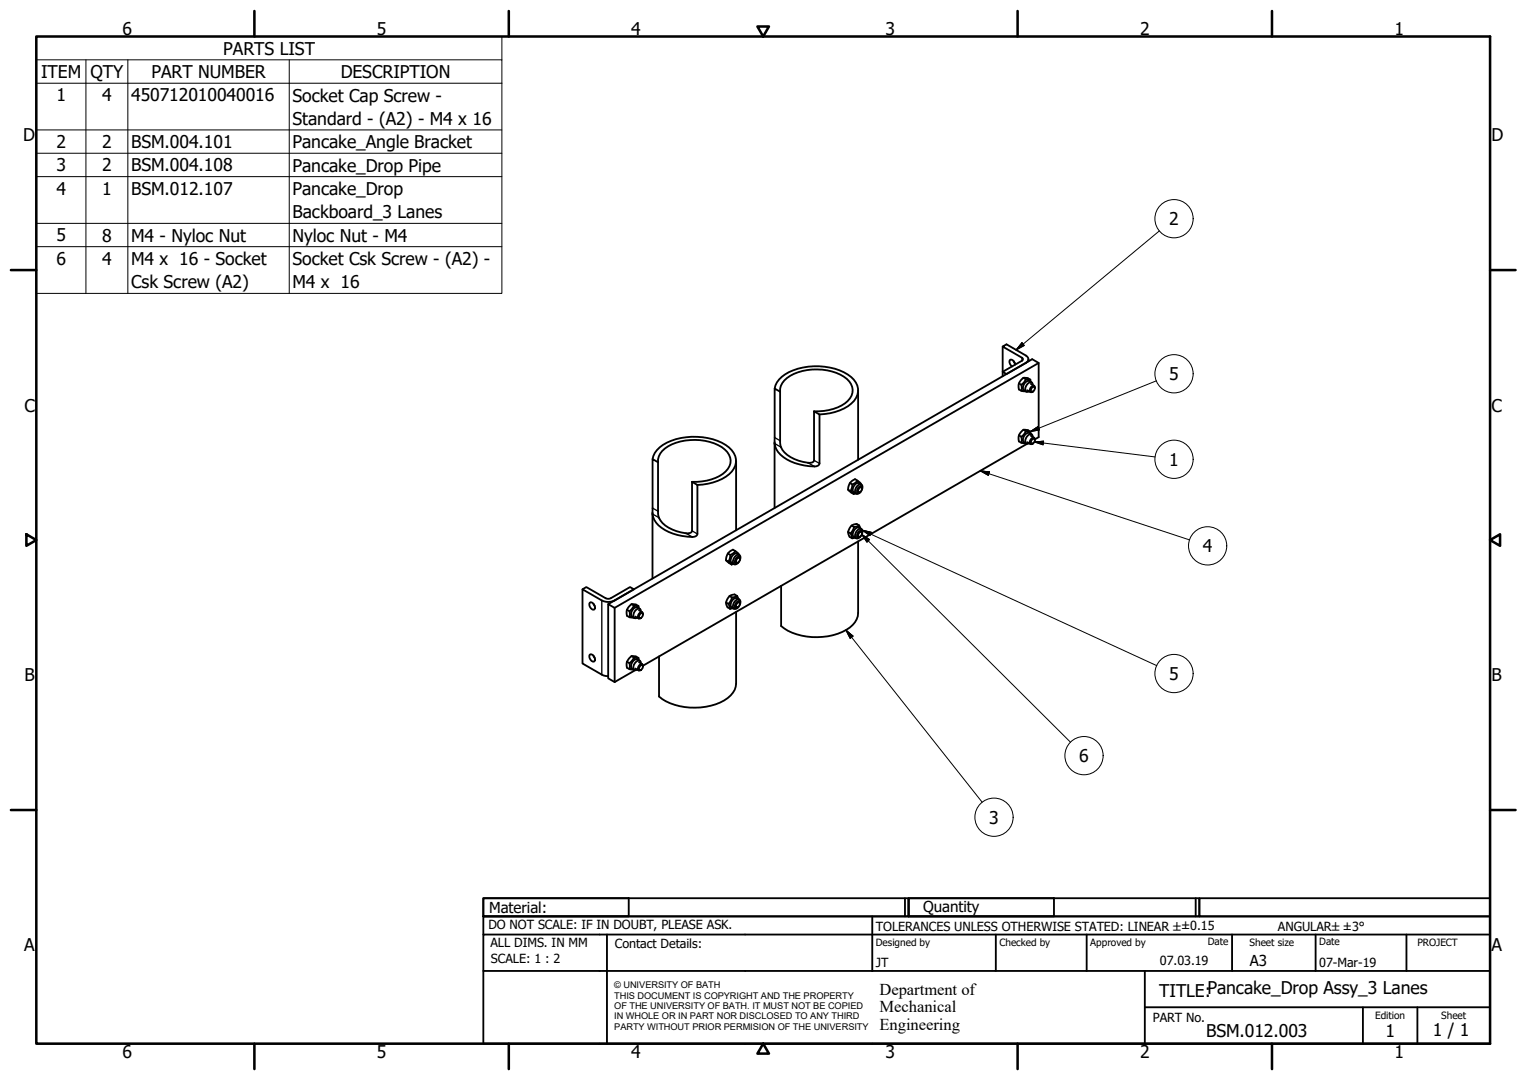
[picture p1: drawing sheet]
<svg xmlns="http://www.w3.org/2000/svg" width="420mm" height="297mm" viewBox="0 0 420 297" stroke-linecap="round" stroke-linejoin="round" font-family="sans-serif">
<!-- layer: Visible (ISO) -->
<g fill="none" stroke="#000" stroke-width=".51">
<path d="M275.9 95.3v7l1 .6 5.4-3.1a1.09 1.09 0 0 0 .7-1 1.09 1.09 0 0 0-.7-1l-5.4-3.1-1 .6 5.3 3.1 .3 .4-.3 .4-5.3 3.1v1.2M278.9 99.3l.4 .6M283 98.8v.6M285.8 99.8l-116.7 67.4M213.1 106.9a8 8 0 0 1 6.5-5.5 17.3 17.3 0 0 1 14.6 2.3 4.5 4.5 0 0 1 0 7.3 14.1 14.1 0 0 1-8.7 3M214.7 107.7a5.1 5.1 0 0 1 3.7-4.9 15 15 0 0 1 14.6 1.4 4 4 0 0 1-.5 6.7 13.9 13.9 0 0 1-8.5 2.2M214.7 107.7v13.5a4.5 4.5 0 0 0 2.9 4.5 9.6 9.6 0 0 0 6 1.4l.4-.5v-13.5M214.7 107.7l-1.6-.8v13.7a5.4 5.4 0 0 0 3.4 5.8 14.2 14.2 0 0 0 8.5 1.7l.5-.6v-13.5l-1.5-.9M236.1 107.4v19.1M279.3 100.3l-.1-.4a1.07 1.07 0 0 0-1.3-.9 1.41 1.41 0 0 0 .5 1.8M280.4 105.5l.6 .3M280.4 119.7l.6 .4"/>
<path d="M281.6 103.9l.7 .4M281.6 118.2l.7 .4M282.6 107.3l.9 .6M283.5 104.4a1.84 1.84 0 0 0-1.9-.4 1.84 1.84 0 0 0-1.2 1.5v1.6l.6 .4M283.5 118.7a1.84 1.84 0 0 0-1.9-.5 1.84 1.84 0 0 0-1.2 1.5v1.7l.6 .4M283.6 105l-.1-.6-1.2-.1-1.3 1.5v1.7l1.2 .1M283.6 119.3l-.1-.6-1.2-.1-1.3 1.5v1.7l1.2 .1M283.6 119.9l.9 .5M283.6 105.6l.9 .5M283.9 105.2l-.7-.4a1.69 1.69 0 0 0-1.4 2.6l.6 .3M283.9 119.5l-.7-.4a1.69 1.69 0 0 0-1.4 2.6l.6 .3M284.1 106.5l.5-.1a.86 .86 0 0 1 0 .9 .86 .86 0 0 1-.9 .4 .99 .99 0 0 1 .4-1.2z"/>
<path d="M284.2 105.9l-.3-.7a1.62 1.62 0 0 0-1.5 .8 1.62 1.62 0 0 0 .1 1.8l.7-.2M284.8 106.8l-.3-.7a1.19 1.19 0 0 0-1 1.7l.7-.1M179.6 126.3a7 7 0 0 1 5.1-5.1 17.3 17.3 0 0 1 15.9 1.9 4.5 4.5 0 0 1 0 7.3 14.2 14.2 0 0 1-8.7 3M181.1 127.1a5.1 5.1 0 0 1 3.7-4.9 15 15 0 0 1 14.6 1.4 3.9 3.9 0 0 1-.5 6.7 13.8 13.8 0 0 1-8.5 2.2M181.1 127.1v13.5a4.5 4.5 0 0 0 2.9 4.5 9.6 9.6 0 0 0 6 1.4l.4-.5v-13.5M181.1 127.1l-1.5-.8v13.6a5.4 5.4 0 0 0 3.3 5.8 14.2 14.2 0 0 0 8.5 1.8l.5-.6v-13.5l-1.5-.9M202.5 126.8v19M213.1 121.6v18.1M233.3 134.7l.7 .4M233.8 132.8l.7 .5M235.3 135.7l-.4 .2M235.8 135.4l.2 .1"/>
<path d="M235.9 132.2l-.6-.4a2.59 2.59 0 0 0-1.8 3l1.4 1.1M236.6 134.1l.2-.1a.74 .74 0 0 1 .2 .9 .74 .74 0 0 1-.8 .4v-.6zM236.8 133.7l.2 .1M236.8 133.1l-.9-.9-1.4 1.1-.5 1.8 .9 .8M237 133.3l-.6-.4a1.71 1.71 0 0 0-1.5 2.5l.6 .4M237.1 134.7a1 1 0 0 0-.4-1.5 1.8 1.8 0 0 0-1.1 2.6 1.16 1.16 0 0 0 1.3-.6M237.2 134.4l-.2-.6a1.17 1.17 0 0 0-1 1.7l.6-.1M282.6 122.1l-105.7 61M282.6 121.6l.9 .5M284.1 120.8l.5-.1a.86 .86 0 0 1 0 .9 .86 .86 0 0 1-.9 .4 .99 .99 0 0 1 .4-1.2zM284.2 120.2l-.3-.7a1.62 1.62 0 0 0-1.5 .8 1.62 1.62 0 0 0 .1 1.8l.7-.2M284.8 120.8l1-.6v-20.4l-1.8-1-116.7 67.4 1.8 1v20.4"/>
<path d="M284.8 121l-.3-.6a1.19 1.19 0 0 0-1 1.7l.7-.1M179.5 141v18.1M199.7 154.1l.7 .4M200.3 152.2l.7 .4M201.7 155.1l-.4 .2M202.2 154.8l.2 .1M202.4 151.6l-.7-.4a2.59 2.59 0 0 0-1.8 3l1.4 1.1M202.7 153.8l.6-.4a.74 .74 0 0 1 .2 .9 .74 .74 0 0 1-.9 .4zM203.2 153l.2 .2M203.2 152.5l-.8-.9-.6 .6a1.11 1.11 0 0 0-1 1.4l-.4 .9 .9 .8M203.4 152.6l-.6-.3a1.69 1.69 0 0 0-1.5 2.5l.7 .4M203.5 154.1a.95 .95 0 0 0-.4-1.5 1.79 1.79 0 0 0-1.1 2.6 1.19 1.19 0 0 0 1.3-.7"/>
<path d="M203.6 153.8l-.2-.7a1.18 1.18 0 0 0-1 1.8l.7-.1M233.3 146.3l.7 .4M234.3 144.6l.7 .3M235.3 147.9l-.8 .1M235.8 147.6l.2 .2M236.1 148.9v19.7a6.1 6.1 0 0 1-4.3 5.2 17.7 17.7 0 0 1-16-.9l-.9-.7v-11.1M236.4 146.6l.5-.4a.75 .75 0 0 1 .1 1 .75 .75 0 0 1-.9 .3zM236.4 144.5a1.89 1.89 0 0 0-2.9 1.3l-.1 .8a1.75 1.75 0 0 0 1.1 1.4M236.7 145.3l-.3-.8-1.4 .4-1 1.8 .5 1.3M236.8 145.9l.2 .1M237 145.5l-.6-.4a1.71 1.71 0 0 0-1.5 2.6l.6 .3M237.1 147a1 1 0 0 0-.4-1.6 1.79 1.79 0 0 0-1.1 2.6 1.15 1.15 0 0 0 1.3-.6"/>
<path d="M237.2 146.6l-.2-.6a1.19 1.19 0 0 0-1 1.7l.6-.1M160.3 162.1l1-.6 5.3 3 .7 .2 .8-.2 5.3-3 1 .6-5.8 3.3a3.8 3.8 0 0 1-3-.3l-5.3-3v20.4l5.3 3.1 1.7 .4M162.3 165.8a1.23 1.23 0 0 1 1.2 .5 1.23 1.23 0 0 1-.1 1.4 1.36 1.36 0 0 1-1.1-1.9zM163.3 166l.3 .7M167.3 166.2v20.4l1.8 1M172.5 167.7l.7 .4M173.8 166.2l.6 .4M174.8 169.6l.9 .5M175.7 166.7a1.73 1.73 0 0 0-2.9 .5l-.4 .9a1.4 1.4 0 0 0 .8 1.7M175.8 167.3l-.1-.6-1.3-.1-1.2 1.5v1.7l1.2 .1M175.8 167.8l.9 .6M176 167.4l-.6-.3a1.7 1.7 0 0 0-1.5 2.5l.7 .4"/>
<path d="M176.2 168.8l.5-.2a.84 .84 0 0 1 .1 1 .84 .84 0 0 1-.9 .4v-.6zM176.3 168.2l-.2-.7a1.62 1.62 0 0 0-1.5 .8 1.62 1.62 0 0 0 0 1.7l.7-.1M176.9 169l-.2-.7a1.19 1.19 0 0 0-1 1.8l.7-.1M199.8 165.7l.6 .4M200.7 163.9l.7 .4M201.7 167.3l-.8 .1M202.2 167l.2 .1M202.5 168.3v19.7a6.2 6.2 0 0 1-4.3 5.2 17.8 17.8 0 0 1-16-.9l-.9-.7v-11.1M202.8 166l.5-.3a.74 .74 0 0 1 .1 .9 .74 .74 0 0 1-.9 .3zM202.8 163.9a1.89 1.89 0 0 0-2.9 1.3l-.1 .8a1.75 1.75 0 0 0 1.1 1.4M203.2 164.7l-.4-.8-1.4 .4-1 1.8 .5 1.3M203.2 165.3l.2 .1"/>
<path d="M203.4 164.9l-.6-.4a1.69 1.69 0 0 0-1.5 2.6l.7 .3M203.5 166.4a.97 .97 0 0 0-.4-1.6 1.79 1.79 0 0 0-1.1 2.6 1.13 1.13 0 0 0 1.3-.6M203.6 166l-.2-.6a1.19 1.19 0 0 0-1 1.7l.7-.1M162.3 180.1a1.23 1.23 0 0 1 1.2 .5 1.23 1.23 0 0 1-.1 1.4 1.36 1.36 0 0 1-1.1-1.9zM163.3 180.3l.3 .7M172.5 182l.7 .4M173.8 180.5l.6 .4M174.8 184.3l-5.7 3.3M174.8 183.9l.9 .5M175.7 181a1.72 1.72 0 0 0-2.9 .6l-.4 .8a1.4 1.4 0 0 0 .8 1.7M175.8 181.6l-.1-.6-1.3-.1-1.2 1.5v1.7l1.2 .1M175.8 182.1l.9 .6"/>
<path d="M176 181.7l-.6-.3a1.7 1.7 0 0 0-1.5 2.5l.7 .4M176.2 183.1l.5-.2a.84 .84 0 0 1 .1 1 .84 .84 0 0 1-.9 .3v-.5zM176.3 182.4l-.2-.6a1.63 1.63 0 0 0-1.5 .8 1.63 1.63 0 0 0 0 1.7l.7-.1M176.9 183.1l-.2-.5a1.19 1.19 0 0 0-1 1.8l.7-.1M176.9 183.1v.2"/>
</g>
<!-- layer: Visible Narrow (ISO) -->
<path d="M281.2 98.4v.8M179.6 139.7l1.5 .9M213.1 122l1.8 1M213.1 120.3l1.6 .9M222.3 127.3l1.8 1M224 126.6l1.5 .9M179.5 141.4l1.8 1M188.7 146.7l1.8 1M190.4 146l1.5 .9M165.6 165.1v20.5" fill="none" stroke="#000" stroke-width=".36"/>
<!-- layer: Symbol (ISO) -->
<g fill="none" stroke="#000" stroke-width=".28">
<path d="M10 16.5v-6.5h128.1v6.5M10 16.5h128.1v6.4M10 16.5v64.2h128.1v-57.8M23.6 16.5v64.2M35.2 16.5v64.2M79.6 16.5v64.2M10 22.9h128.1M10 35.7h128.1M10 42.1h128.1M10 48.6h128.1M10 61.4h128.1M10 67.8h128.1"/>
<path d="M319 63.5l-39.4 32.8M281.2 94.3l.6 .7-2.2 1.3zM283.5 118.7l2.1-1.4 .4 .9zM318.2 104.7l-34.7 14M328.3 102.8a5.3 5.3 0 0 0-7.6-4.7 5.3 5.3 0 0 0-.8 9 5.3 5.3 0 0 0 8.3-3.4l.1-.9M269.7 129.5l2.6 .3-.4 1zM269.7 129.5l57.6 19M284.6 121.5l2.5-.1-.1 1zM284.6 121.5l33.2 4.2M237.1 147l2.1 1.4-.7 .7zM237.1 147l57.5 57.1M237.3 145.8l2.5 .6-.4 .9z"/>
<path d="M237.3 145.8l81 37.3M232.7 173.3l2 1.6-.8 .7zM232.7 173.3l37.6 47.3M278.8 224.8a5.3 5.3 0 0 0-7.7-4.7 5.3 5.3 0 0 0-.7 8.9 5.3 5.3 0 0 0 8.3-3.4l.1-.8"/>
<circle cx="323" cy="60.2" r="5.3"/>
<circle cx="323" cy="126.3" r="5.3"/>
<circle cx="332.3" cy="150.1" r="5.3"/>
<circle cx="323" cy="185.2" r="5.3"/>
<circle cx="298.3" cy="207.8" r="5.3"/>
</g>
<!-- layer: Border (ISO) -->
<g fill="none" stroke="#000" stroke-width=".7">
<path d="M10 10h400v277h-400zM70 3v7M140 3v7M208.4 7.3h3.2l-1.6 2.7zM280 3v7M350 3v7M3 74.3h7M410 74.3h7M7.3 146.9l2.7 1.6-2.7 1.6zM410 148.5l2.7-1.6v3.2zM3 222.8h7M410 222.8h7"/>
<path d="M70 287v7M140 287v7M210 287l1.6 2.8h-3.2zM280 287v7M350 287v7"/>
</g>
<!-- layer: Title (ISO) -->
<g fill="none" stroke="#000" stroke-width=".51">
<path d="M133 247h40v5h-40zM133 247h117v5h-117zM133 257v-5h277v5M133 257h277v30h-277zM167 257v30M240 252v15M249 247v5M250 247h40v5h-40zM250 247h80v5h-80zM274 257v10M299 257v10M329 247v5"/>
<path d="M330 247h80v5h-80zM339 257v10M362 257v10M387 257v10M133 267h277M315 277h95M315 267v20M375 277v10M390 277v10"/>
</g>
<!-- layer: Symbol (ISO) -->
<g fill="#000" stroke="#000" stroke-width=".28">
<path d="M281.2 94.3l-1.6 2zM281.2 94.3l.6 .7-2.2 1.3zM283.5 118.7l2.1-1.4zM283.5 118.7l2.1-1.4 .4 .9zM269.7 129.5l2.6 .3zM269.7 129.5l2.6 .3-.4 1zM284.6 121.5l2.5-.1zM284.6 121.5l2.5-.1-.1 1zM237.1 147l2.1 1.4zM237.1 147l2.1 1.4-.7 .7zM237.3 145.8l2.5 .6zM237.3 145.8l2.5 .6-.4 .9z"/>
<path d="M232.7 173.3l2 1.6zM232.7 173.3l2 1.6-.8 .7z"/>
</g>
<g font-size="4.8">
<text x="33.7" y="9.6">6</text>
<text x="103.7" y="9.6">5</text>
<text x="173.7" y="9.6">4</text>
<text x="243.7" y="9.6">3</text>
<text x="313.7" y="9.6">2</text>
<text x="383.7" y="9.6">1</text>
<text x="61.4" y="15">PARTS LIST</text>
<text x="11.3" y="21.4">ITEM</text>
<text x="24.9" y="21.5">QTY</text>
<text x="41.7" y="21.4">PART NUMBER</text>
<text x="93.7" y="21.5">DESCRIPTION</text>
<text x="15.5" y="27.9">1</text>
<text x="28.1" y="27.8">4</text>
<text x="36.1" y="27.9">450712010040016</text>
<text x="80.5" y="27.9">Socket Cap Screw -</text>
<text x="80.5" y="34.3">Standard - (A2) - M4 x 16</text>
<text x="6.3" y="38.9">D</text>
<text x="15.5" y="40.7">2</text>
<text x="28.1" y="40.7">2</text>
<text x="36.1" y="40.7">BSM.004.101</text>
<text x="80.5" y="40.8">Pancake_Angle Bracket</text>
<text x="410.4" y="38.9">D</text>
<text x="15.5" y="47.1">3</text>
<text x="28.1" y="47.1">2</text>
<text x="36.1" y="47.2">BSM.004.108</text>
<text x="80.5" y="47.2">Pancake_Drop Pipe</text>
<text x="15.5" y="53.5">4</text>
<text x="28.1" y="53.5">1</text>
<text x="36.1" y="53.6">BSM.012.107</text>
<text x="80.5" y="53.6">Pancake_Drop</text>
<text x="80.5" y="60">Backboard_3 Lanes</text>
<text x="321.7" y="61.9">2</text>
<text x="15.5" y="66.4">5</text>
<text x="28.1" y="66.4">8</text>
<text x="36.1" y="66.5">M4 - Nyloc Nut</text>
<text x="80.5" y="66.5">Nyloc Nut - M4</text>
<text x="15.5" y="72.8">6</text>
<text x="28.1" y="72.8">4</text>
<text x="36.1" y="72.9">M4 x 16 - Socket</text>
<text x="80.5" y="72.9">Socket Csk Screw - (A2) -</text>
<text x="36.1" y="79.3">Csk Screw (A2)</text>
<text x="80.5" y="79.3">M4 x 16</text>
<text x="321.7" y="104.5">5</text>
<text x="6.7" y="113.2">C</text>
<text x="410.4" y="113.2">C</text>
<text x="321.7" y="128.1">1</text>
<text x="331" y="151.9">4</text>
<text x="6.8" y="187.4">B</text>
<text x="321.7" y="187">5</text>
<text x="410.4" y="187.4">B</text>
<text x="296.9" y="209.6">6</text>
<text x="272.2" y="226.6">3</text>
<text x="6.7" y="261.7">A</text>
<text x="410.4" y="261.7">A</text>
<text x="319" y="274.2">TITLE:Pancake_Drop Assy_3 Lanes</text>
<text x="331.9" y="285.3">BSM.012.003</text>
<text x="381.2" y="285.3">1</text>
<text x="394.2" y="285">1 / 1</text>
<text x="33.7" y="291">6</text>
<text x="103.7" y="290.9">5</text>
<text x="173.7" y="290.9">4</text>
<text x="243.7" y="291">3</text>
<text x="313.7" y="291">2</text>
<text x="383.7" y="290.9">1</text>
</g>
<g font-size="4.6">
<text x="242" y="273.7">Department of</text>
<text x="242" y="278.4">Mechanical</text>
<text x="242" y="283.2">Engineering</text>
</g>
<g font-size="4.1">
<text x="134.6" y="251.1">Material:</text>
<text x="254" y="250.8">Quantity</text>
<text x="343.9" y="265.6">A3</text>
</g>
<g font-size="3.5">
<text x="134.4" y="255.6">DO NOT SCALE: IF IN DOUBT, PLEASE ASK.</text>
<text x="241" y="256">TOLERANCES UNLESS OTHERWISE STATED: LINEAR ±±0.15</text>
<text x="351.6" y="256">ANGULAR±±3°</text>
<text x="134.9" y="260.6">ALL DIMS. IN MM</text>
<text x="169.2" y="260.6">Contact Details:</text>
<text x="135.1" y="264.8">SCALE: 1 : 2</text>
<text x="241" y="266">JT</text>
<text x="319.2" y="265.5">07.03.19</text>
<text x="363" y="266">07-Mar-19</text>
<text x="317.2" y="281.2">PART No.</text>
</g>
<g font-size="2.8">
<text x="241" y="260.1">Designed by</text>
<text x="275" y="260.1">Checked by</text>
<text x="300" y="260.1">Approved by</text>
<text x="332.3" y="260">Date</text>
<text x="343.8" y="260.1">Sheet size</text>
<text x="363" y="260">Date</text>
<text x="390" y="260.1">PROJECT</text>
<text x="378.4" y="280.1">Edition</text>
<text x="396.6" y="280.1">Sheet</text>
</g>
<g font-size="2.5">
<text x="169" y="271.9">© UNIVERSITY OF BATH</text>
<text x="169" y="274.7">THIS DOCUMENT IS COPYRIGHT AND THE PROPERTY</text>
<text x="169" y="277.5">OF THE UNIVERSITY OF BATH. IT MUST NOT BE COPIED</text>
<text x="169" y="280.4">IN WHOLE OR IN PART NOR DISCLOSED TO ANY THIRD</text>
<text x="169" y="283.2">PARTY WITHOUT PRIOR PERMISION OF THE UNIVERSITY</text>
</g>
</svg>
